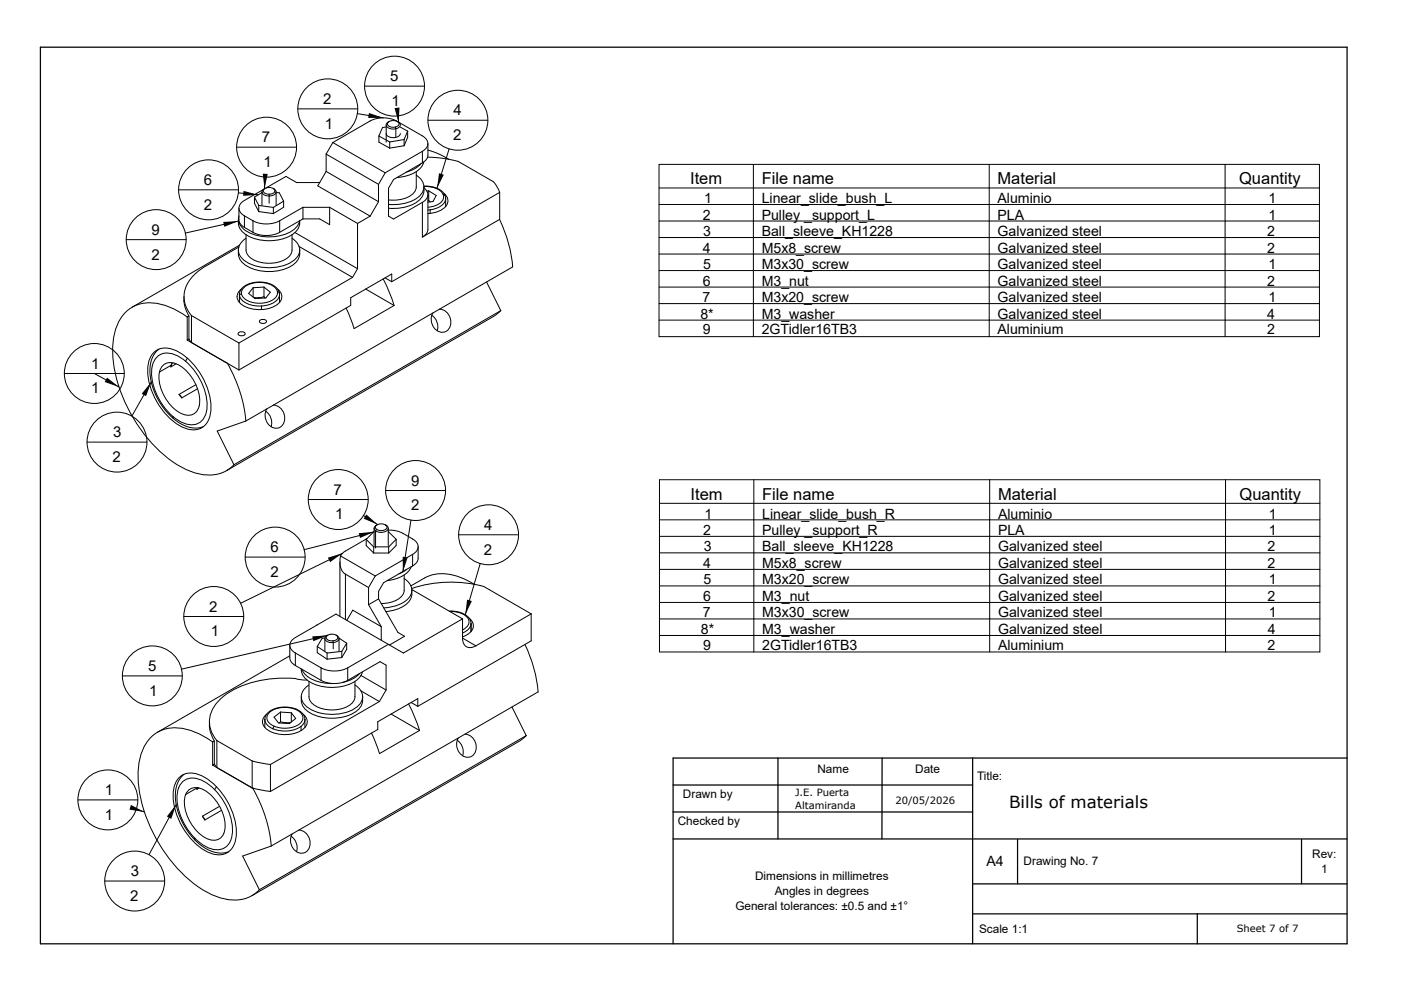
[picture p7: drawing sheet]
<svg xmlns="http://www.w3.org/2000/svg" width="297mm" height="210mm" viewBox="0 0 297 210" stroke-linecap="round" stroke-linejoin="round" font-family="sans-serif">
<g fill="none" stroke="#000" stroke-width=".21">
<path d="M77.3 18.3h12.7M50.2 31.2h12.7M56.2 40l-.6 .4-.1 .3a1.34 1.34 0 0 0 1.6 .9M56.2 37.6l-.1 2.4M57.9 40l.5 .4 .1 .3a1.31 1.31 0 0 1-1.4 .9M63.1 23.1h12.7M67.8 38.7h-4.9l-2.3-1.3-4.2 2.5M69.1 32.7l11.2 6.4M69.1 32.7v3.7M69.1 36.4l11.2 6.4M69.1 36.4l-1.7 3 11.1 6.5M70.6 30.2l7.8-4.5a6.2 6.2 0 0 1 5.7 0l5.5 3.1a1.73 1.73 0 0 1 1.1 1.7 1.73 1.73 0 0 1-1.1 1.6"/>
<path d="M70.6 30.2l11.1 6.5M70.6 30.2l-1.5 2.5M75.8 24.1l5.5 .9M80.3 39.1v3.7M80.3 28.9v1.3l2.3 1.2M80.3 28.9l2.3 1.2M81.7 36.7l-1.4 2.4M81.9 28.3a1.77 1.77 0 0 0 2.7 .6l.3-.6M81.9 26.5v3.7M81.9 26.9l-.8 .2-.8 1.8M82.4 25.8a1.51 1.51 0 0 1 2.2 .5 1.45 1.45 0 0 1-2.4 .1v-.3zM82.5 25.8l-.5 .4-.1 .3a1.51 1.51 0 0 0 2 .8"/>
<path d="M82.6 30.1v1.3M83.8 27l.1 .3M83.9 27.3v1.8M84.3 25.8l.5 .4 .1 .3-.5 .6-.5 .2M84.4 24.6l.1 1.4M84.9 27l1.5 .8M85.7 30.9l-3.1 .5M85.7 29.6l-3.1 .5M85.7 29.6v1.3M86.4 27.8v1.3l-.7 1.8M86.4 27.8l-.7 1.8M88.3 37.2l.4 .3a2.9 2.9 0 0 1 1.2 2.2"/>
<path d="M88.3 36.4v3.3a3.3 3.3 0 0 1-2.9 2.5l-1.8 .3-1.2-.1M89.3 34.7l-1.3 1.1-1.8 .7M89.6 34.6l-6.2 3.5-1 1.8v6l1 .6 6.2-3.6M89.6 32.1v2.5M89.6 32.1l-7.9 4.6M89.8 34.4a5.3 5.3 0 0 1-4.7 3.1l-.9 .2M89.9 39.5a4.5 4.5 0 0 1 4.5 2M89.9 39.6a4.3 4.3 0 0 1 4.1 1.7M89.9 39.9a1.68 1.68 0 0 1 .8 1.6 1.68 1.68 0 0 1-1.1 1.4M89.9 39.7a3.8 3.8 0 0 1-2.9 3.1l-2.2 .5-2.4 .1M89.9 39.7a3.4 3.4 0 0 1-2.3 3.6l-2.1 .7-1.5 .2h-1.6M90.7 33.3a26 26 0 0 1 6.5 1l7.5 4.3 .6 .9 .6 1.3"/>
<path d="M90.7 31.9l2.5 .9 1.9 1M90.7 30.5v2.4a1.93 1.93 0 0 1-1.1 1.7M90.7 25.5h12.7M95.2 31.6l-2.5 8.3M139.7 34.9h140v36.5h-140zM139.7 39.9h140M159.7 34.9v36.5M209.7 34.9v36.5M259.7 34.9v36.5M26.8 50.8h12.7M37.9 40.3h12.7M50.5 40.9l4.2 .4"/>
<path d="M50.5 53a3.5 3.5 0 0 0 2.7 3.9 9.9 9.9 0 0 0 9.1-.8 3.1 3.1 0 0 0 1.2-3.1M50.5 46.5a3.5 3.5 0 0 0 2.7 3.9 9.9 9.9 0 0 0 9.1-.9 2.92 2.92 0 0 0 1.2-2.7M50.5 46.9l-11.2 2.5M50.6 52.4l-6.4 3.7a9 9 0 0 0-5.1 6.1 5.9 5.9 0 0 0 1.5 4.8M50.7 44.2v2.4a1.94 1.94 0 0 0 1.1 1.6M50.7 45.8a3.1 3.1 0 0 0 2.1 3.5 9.9 9.9 0 0 0 9.5-.6 3.1 3.1 0 0 0 1.2-1.8M50.8 52l-22.8 13.2M51.8 45.8l1.8 1M51.8 48.2l1.8 1.1M51.8 45.8v2.4M52.2 50.6a2.67 2.67 0 0 0-1.7 2.3 2.67 2.67 0 0 0 1.4 2.4 9.6 9.6 0 0 0 10.7-.3 2.73 2.73 0 0 0 .9-2M52.2 49.8v3.2a3.3 3.3 0 0 0 2.9 2.6 6.6 6.6 0 0 0 6.4-1.5l.4-1.1v-3.2"/>
<path d="M53.6 49.3a6.2 6.2 0 0 0 5.7 0M53.6 46.8a6.2 6.2 0 0 0 5.7 0M53.6 46.8v2.5M54 41.8l.9 1.8M54 41.8v1.3l.9 1.8M54.9 43.6l3.1 .4M54.9 44.9l3.1 .4M54.9 43.6v1.3M55.5 40.7v2.9M55.5 40.9l-1.5 .9M55.8 40.2l-4 2.3a1.73 1.73 0 0 0-1.1 1.7 1.73 1.73 0 0 0 1.1 1.6M55.9 40.2a1.63 1.63 0 0 1 2.3 .1v.3a1.49 1.49 0 0 1-2.4-.1z"/>
<path d="M57.1 41.2v.4M57.1 41.6v1.5M58 44v1.3M58.5 40.7v2.9M58.5 40.8l.7 .1 .9 1.8M59.3 46.8v2.5M60.1 42.7l-2.1 1.3M60.1 42.7v1.3l-2.1 1.3M61.9 50.6l.5 .3a2.9 2.9 0 0 1 1.1 2.1M62.5 49.3l13.3 7.7M63.4 52.3l11.3 6.6M64.2 46.4l-4.9 2.9"/>
<path d="M64.2 44l-4.9 2.8M64.2 44v2.4M64.2 44h5.7M69.9 44l5.9 3.4M69.9 44v3.7l-2.1-1.3h-3.6M74.7 58.9l-24 13.9M75.8 47.4v9.6M75.8 57l-1.1 1.9M78.5 45.9l-2.7 1.5M80.3 42.8l-1.8 3.1M81.2 59.2l1.3 2.8 1.1 2.8M81.6 59l1.5 .8"/>
<path d="M83.1 59.8v-1.7l-8.7 5.1v1.6l-23.7 13.7M89.6 42.9v7.4M90.7 41.3v7.4a1.94 1.94 0 0 1-1.1 1.6M90.9 42.5l.3 .3M90.9 42.5l-.2 .1M90.9 40.5l1.6 1-.7 1.2-1.1 .2M90.9 40.5v2M90.9 40.5h-.4M91.2 44.5l-.5 .1M91.2 44.5v.8M94 41.3l.4 .2M94 41.3a2.02 2.02 0 0 1-1.8 2.4l-1.5 .3"/>
<path d="M94.1 41a1.94 1.94 0 0 1-.3 3.4l-1.7 .7-1.4 .2M94.4 41.5l.1 .6M94.5 43.8v-1.7a2.82 2.82 0 0 1-2.5 2.3l-.8 .1M103.2 59.8l3 6.1M105.9 46.6a28.7 28.7 0 0 1 2.8 10l-56.6 32.7M105.9 40.8v5.7l-22.8 13.3M105.9 40.8l-16.3 9.5M139.7 43.4h140M139.7 46.9h140M139.7 50.4h140M139.7 53.9h140M139.7 57.4h140"/>
<path d="M13.6 79.2h12.7M20 79.2l5.2 2.9M32.6 74.8a4.1 4.1 0 0 1 5-.3 14.6 14.6 0 0 1 7.1 12.4 4 4 0 0 1-3.5 4.3 9.5 9.5 0 0 1-7.2-4.7 13 13 0 0 1-2.5-9.4l.6-1.7zM33.7 74.1a6.8 6.8 0 0 0-1.6 7.2l.8 2.2 1 2 1.3 1.7 1.5 1.6M34.4 77.7a2.84 2.84 0 0 1 3.8 0 9.2 9.2 0 0 1 4 8.4 2.41 2.41 0 0 1-3.6 1.7 9.1 9.1 0 0 1-4.8-8.9zM36.3 77.5l-.1 .3M36.3 77.5l-2.5 1.4M36.4 77.2l-.1 .3M36.4 77.2l-.2 .6M36.7 77l-.3 .2M37.4 77.2l-1.2 .6M39 63.8a6.5 6.5 0 0 0 1.1 3.2"/>
<path d="M39 62.9v1.1M39.4 76.7a13 13 0 0 1 4.5 9.8 3.4 3.4 0 0 1-1.7 3.2 3.4 3.4 0 0 1-3.7-.1l-1.8-1.2M39.4 76.7a5.2 5.2 0 0 0-5.5-1.4 4.2 4.2 0 0 0-1.8 4.2 13.3 13.3 0 0 0 4.6 8.9M39.7 67.2a12.8 12.8 0 0 0-9.5-2.8 7.7 7.7 0 0 0-6 6.5 25.2 25.2 0 0 0 3.2 16.3 28.6 28.6 0 0 0 11.8 12.3 9.1 9.1 0 0 0 9.6-.2l.8-.7M39.7 72.2l11 6.3M39.7 67.2v5M39.7 76l-.3 .7M40.1 67l-.4 .2M40.1 72l-.4 .2M40.1 67v5M40.6 67v5.7l-.5-.7M40.6 67l10.1 5.8"/>
<path d="M48.2 77.1a30.1 30.1 0 0 1 3.9 12.2M50.6 70.5a.92 .92 0 0 1 1.4 .3 .86 .86 0 0 1-1.5 0zM50.7 72.8v5.7M50.8 62.5v.2M50.8 62.5h.1M50.8 62.5v1.7M50.8 62.7a3.3 3.3 0 0 0 3 2.1l1.6 .1M51.2 61.3a1.98 1.98 0 0 0-.9 2 1.98 1.98 0 0 0 1.3 1.6 7 7 0 0 0 7.6-.7 1.83 1.83 0 0 0-.3-2.8M51.2 62.3l-.4 .4M53.7 61v2M53.8 63.1l1 .1M54.8 63.2v.1"/>
<path d="M55.2 67.9a.92 .92 0 0 1 1.3 .3 .85 .85 0 0 1-1.5 0zM55.4 64.9v.8M56 63l.2 .2M56 63l-1.2 .2M56 60.9l1.3 1.1-.9 1.2-2.3 .1-1.4-1 1-1.3M56 60.9v2.1M56 60.9l-2.3 .1M58.8 61.9a3.7 3.7 0 0 0-3.7-2 4.2 4.2 0 0 0-3.8 1.8l-.1 .6M58.8 61.9l.4 .3M58.8 61.9a2.54 2.54 0 0 1-2.5 2.3 5 5 0 0 1-4.9-1.4l-.2-.5M59.2 62.2l.1 .3M59.2 62.2a3.8 3.8 0 0 0-4-2.4 4.1 4.1 0 0 0-4.4 2.3v.4"/>
<path d="M59.3 62.5a3.1 3.1 0 0 1-3 2.3l-.9 .1M59.3 62.5v1.7M77.5 61.3l6.1 3.5M83.6 64.8l-8.5 4.9-1.7-4.3M91.6 66.9a2.94 2.94 0 0 1 1.1 3.3M93.2 65.6a2.66 2.66 0 0 1 2.2 1.9 2.66 2.66 0 0 1-.8 2.8 2.47 2.47 0 0 1-3.2-2.9l.4-1M106.2 65.9l-1.6 1.3-56.6 32.7M106.2 65.9l-56.6 32.7M139.7 60.9h140M139.7 64.4h140M139.7 67.9h140M18.5 93.8h12.7"/>
<path d="M32.1 81l-4.1 7.3M36.7 88.4v.4M36.7 88.8l1.4 1 1.3 .6a5 5 0 0 0 3.7 .1M38 83.7l.5 .7M41.5 81.6l-3.5 2.1M41.9 82.5l-3.4 1.9M52.1 89.3l-6 2.2 3.5 7.1M56.3 87.3a2.94 2.94 0 0 1 1.2 3.2M58 86a2.66 2.66 0 0 1 2.2 1.8 2.66 2.66 0 0 1-.8 2.8 2.47 2.47 0 0 1-3.2-2.9l.4-.9M52 118.2h12.7M65.4 106h12.7M72.1 119.2v11.6"/>
<path d="M72.2 118a3.6 3.6 0 0 0 1 3.8M72.2 118l7.4 4.2M72.6 117.4l-21.6 10.6M77.1 109.4l3 1.9M77.6 114.4l1.7-1.6-14.8 3.8M77.6 114.4l1.6 1.6M77.6 114.4v1.3l1.6 1.6M77.8 114.3l-4.6 2.6-.6 .5-.4 .6M79.2 116v1.3M79.3 112.1v3.6M79.6 112.6v3.7M79.8 112.3l-.2 .3"/>
<path d="M79.9 111.4a.71 .71 0 0 0-.5 .5 .71 .71 0 0 0 .2 .7M81.7 111.4l.3 .2M81.8 104.1h12.7M81.8 111.4a1.7 1.7 0 0 0-2.2 .3v.3l.2 .3M81.8 111.4l.3 .4a1.16 1.16 0 0 1-1.8 .7l-.5-.2M81.8 111.4l.2 .2M82 111.6l.3 .3a.98 .98 0 0 1-1.1 1h-1.1l-.5-.3M82.3 112.5l1.7 .1a9.5 9.5 0 0 1 3.5 1.7 1.73 1.73 0 0 1 1.2 1.7 1.73 1.73 0 0 1-1.2 1.6M82.3 112.8l1.7 1.6M82.3 112.1v3.6M82.4 116h-3.2M82.4 117.3h-3.2"/>
<path d="M82.4 116v1.3M84 114.4l-1.6 1.6M84 114.4v1.3l-1.6 1.6M87.1 110.3l-1.7 11M87.5 117.6l-7.9 4.6M87.5 117.6v2.5M88.7 116v2.4a1.94 1.94 0 0 1-1.2 1.7M97.2 113.5h12.7M101.8 119.6l-3.2 10.8M139.8 101.8h140v36.5h-140zM139.8 106.8h140M139.8 110.3h140"/>
<path d="M139.8 113.8h140M139.8 117.3h140M159.8 101.8v36.5M209.8 101.8v36.5M259.8 101.8v36.5M39 130.8h12.7M61.4 136.9v2.7a1.93 1.93 0 0 0 1.2 1.6M61.4 139.1l-28 16.2M62.6 138.5l5.5 3.2M62.6 138.5v2.7M67.2 132.6h.1M67.3 137.2l2 1.3"/>
<path d="M67.3 137.2v1.3l2 1.4M68.9 135.5v2.6M68.9 135.4h-.6l-1 1.8M69.3 134.9a1.47 1.47 0 0 1 2.3 .4 1.42 1.42 0 0 1-2.4-.1zM69.3 138.5v1.4M69.4 134.8l-30.9 7.2M69.5 134.8l-.5 .3-.1 .3a1.33 1.33 0 0 0 1.7 .9M70.6 136l.1 .3M70.7 136.3v1.4M71.3 134.8a.76 .76 0 0 1 .5 .9l-.6 .5-.6 .1M71.9 135.4l1.6 1.1M71.9 135.5v2.6"/>
<path d="M72.5 138.2l-3.2 .3M72.5 139.5l-3.2 .4M72.5 138.2v1.3M73.2 121.8l4.9 2.9M73.2 121.8v9.6M73.5 136.5l-1 1.7M73.5 136.5v1.3l-1 1.7M73.5 131.6l1.3-2.1 6 3.5M78.1 128.3l2.7 4.7M78.1 124.7v3.6M79.6 122.2l-1.5 2.5M80.3 127.1l4.1 7.1 1.4 .8-3.2 1.8"/>
<path d="M80.3 127.1l-2.2 1.2M80.8 133v2.8M82.3 136.7l-8.6 5M85.7 122v3.2a3.3 3.3 0 0 1-3 2.6l-1.9 .2M85.7 122.7a2.68 2.68 0 0 1 1.6 2.4 2.68 2.68 0 0 1-1.4 2.4 8.6 8.6 0 0 1-4.5 1.5M86.1 120.9l-1.5 .9M87.2 120.2a5.9 5.9 0 0 1-5.1 3M87.3 124.9a26.5 26.5 0 0 1 15.3-.5l10 5.8M87.3 125.1l10.8 6.2M87.3 125.2a3.5 3.5 0 0 1-2.7 3.9l-2.8 .7M87.5 120.1l-6.2 3.5-1 1.9v1.6M95.8 129.7h-.4"/>
<path d="M95.8 129.7a3.6 3.6 0 0 1 3.6 2 1.83 1.83 0 0 1-1.3 1.9M95.8 129.7h.1M95.8 129.7h-.6M95.8 129.7a4 4 0 0 1 4 2.2l.1 .4M98.1 131.3l-12.6 7.2-14.3-8.2-8.6 5a1.73 1.73 0 0 0-1.2 1.6 1.73 1.73 0 0 0 1.2 1.6M98.1 135.4a1.72 1.72 0 0 0 .8 1.8 1.72 1.72 0 0 0 2-.2M98.1 135.4l2.8 1.6M98.1 131.3v4.1M99.5 131.2a1.96 1.96 0 0 1 .9 1.8 1.96 1.96 0 0 1-1.3 1.6l-1 .5M99.9 132.3a2.3 2.3 0 0 1-1.8 2M99.9 132.3v1.7M100.5 124a10.9 10.9 0 0 0-9.7-1.7l-3.7 2"/>
<path d="M111.3 136.7a28.7 28.7 0 0 1 2.8 10.1l-56.6 32.7M112.6 130.2v5.8l-24 13.9M112.6 130.2l-11.7 6.8M139.8 120.8h140M139.8 124.3h140M139.8 127.8h140M139.8 131.3h140M139.8 134.8h140M25.9 143.4h12.7M44.4 153.9a6.6 6.6 0 0 0 1 3.3M44.4 153.1v1.1M45.1 157.4a12.8 12.8 0 0 0-9.5-2.9 7.7 7.7 0 0 0-6 6.5 25.2 25.2 0 0 0 3.2 16.4 28.6 28.6 0 0 0 11.8 12.3 9.1 9.1 0 0 0 9.6-.2l.8-.7"/>
<path d="M45.1 157.4v4.9M45.4 157.2l-.3 .2M45.4 157.2v4.9M46 157.1v5.7l-.6-.7M46 157.1l7.5 4.4M56.2 152.7a2.43 2.43 0 0 0 1.7 1.9M56.2 152.7v1.6M58.1 154.1l-.2 .5M59.5 153.1l.8 .2h1.3M59.5 153.1l-.3 .3M59.5 151.1l-1.4 1.1 .9 1.2 2.3 .1 1.4-1.1-.9-1.2M59.5 151.1l2.3 .1"/>
<path d="M59.5 151.1v2M61.8 151.2v2M62.6 141.2l5.5 3.1M62.7 150.5a5.5 5.5 0 0 0-5.8 .9 1.75 1.75 0 0 0 1.2 2.7M62.7 150.5a1.75 1.75 0 0 1 1.2 2.7 5.3 5.3 0 0 1-5.8 .9M62.8 150.5a2.54 2.54 0 0 1 1.9 2.1M62.8 150.5h-.1M62.8 150.5a5.8 5.8 0 0 0-6.3 1l-.3 1.2M63.8 154.1a6.5 6.5 0 0 1-5.9 .5M63.8 154.1v.9M63.9 141.9a3.2 3.2 0 0 0 2.1 3 9.9 9.9 0 0 0 9.6-.6l1-1.1 .2-.7M63.9 147.8a3.5 3.5 0 0 0 2.6 3.9 9.9 9.9 0 0 0 9.1-.9 3.1 3.1 0 0 0 1.3-3"/>
<path d="M64 142a6.2 6.2 0 0 0 5.7 3h1M64.3 151.5a1.98 1.98 0 0 1 .8 2 1.98 1.98 0 0 1-1.4 1.6 7 7 0 0 1-7.5-.7 1.84 1.84 0 0 1 .3-2.9M64.7 152.6l-.4 1-.5 .5M64.7 152.6v1.7M65.1 144.3h-.5a23.6 23.6 0 0 0-16.3 2.8 7.1 7.1 0 0 0-3.7 7.4l.8 1.8 .6 .8M65.5 145.3a2.67 2.67 0 0 0-1.6 2.3 2.67 2.67 0 0 0 1.3 2.5 9.6 9.6 0 0 0 10.7-.3 2.73 2.73 0 0 0 1-2M65.5 144.6v3.2a3.3 3.3 0 0 0 3 2.6 6.6 6.6 0 0 0 6.4-1.5l.4-1.1v-3.2M68.1 144.3a6.2 6.2 0 0 0 5.6 0M68.1 141.7a6.2 6.2 0 0 0 5.6 0M68.1 141.7v2.6M73.7 144.3l6.9-3.9 1.3 .7v5.3M73.7 141.7v2.6"/>
<path d="M75.3 145.3l.4 .4a2.9 2.9 0 0 1 1.2 2.1M76.3 142.9l-1.3 1-2.4 .9M76.5 146.6l3.9 2.2M76.5 143.3l5.4 3.1M80.4 148.8l-23.1 13.4M81.9 146.4l-1.5 2.4M82.9 151.5l6 3.5M86.6 149.4l1.3 2.7 1 2.9M87.2 149l1.4 .9M88.6 149.9v-1.7l-8.5 4.9v1.7l-22.8 13.1M88.9 155l-8.4 4.9-1.7-4.4M96.9 157.1a2.94 2.94 0 0 1 1.2 3.2"/>
<path d="M98.6 155.8a2.66 2.66 0 0 1 2.2 1.8 2.66 2.66 0 0 1-.8 2.9 2.47 2.47 0 0 1-3.2-3l.4-.9M108.5 150l3.1 6.1M111.6 156.1l-1.6 1.2-56.6 32.7M111.6 156.1l-56.6 32.7M16.5 169.7h12.7M28.9 171.7l1.7 .6M37.4 170.7l-5.8 10.6M38 164.9a4.1 4.1 0 0 1 4.9-.2 14.6 14.6 0 0 1 7.2 12.4 4 4 0 0 1-3.5 4.3 9.5 9.5 0 0 1-7.2-4.8 13 13 0 0 1-2.6-9.3l.7-1.7zM39 164.3a6.9 6.9 0 0 0-1.5 7.2l.6 1.8 .9 1.8 1.1 1.7 1.2 1.4M39.7 168a2.7 2.7 0 0 1 3.7-.3 9.3 9.3 0 0 1 4.3 8.4 2.4 2.4 0 0 1-3.6 1.9 9.1 9.1 0 0 1-4.9-8.8zM41.3 178.2l1.7 1.4 1.8 1a5 5 0 0 0 3.7 .1M41.3 177.8v.4"/>
<path d="M41.8 167.1l-.1 .3M41.8 167.1l-2.4 1.5M41.8 167.1h.1M41.9 167.1l-.2 .3M42.2 167.2l-.5 .2M42.9 173.2l.5 .8M45.1 162.3l8.5 5M45.4 162.1l-.3 .2M45.5 167.5a12.2 12.2 0 0 1 3.7 10 3.3 3.3 0 0 1-5.1 2.3l-1.9-1.1-.9-.9M45.5 167.5a6.4 6.4 0 0 0-5.6-2.3 3.5 3.5 0 0 0-2.4 3.6 12.7 12.7 0 0 0 3.8 9M45.9 166.9l-.4 .6M46.6 171.1l-3.7 2.1"/>
<path d="M47 171.9l-3.6 2.1M53.5 161.5v5.7l3.8 .7M53.5 161.5l3.8 .7M53.6 167.3a30.1 30.1 0 0 1 3.9 12.2M53.7 167.2l-.1 .1M57.3 162.2v5.7M57.5 179.5l-6.1 2.1 3.6 7.2M61.7 177.4a2.94 2.94 0 0 1 1.2 3.3M63.3 176.1a2.66 2.66 0 0 1 2.3 1.9 2.66 2.66 0 0 1-.8 2.8 2.47 2.47 0 0 1-3.2-2.9l.4-1M22.2 186.9h12.7"/>
<circle cx="83.6" cy="18.3" r="6.4"/>
<circle cx="56.5" cy="31.2" r="6.4"/>
<circle cx="69.5" cy="23.1" r="6.4"/>
<circle cx="97.1" cy="25.5" r="6.4"/>
<circle cx="33.1" cy="50.8" r="6.4"/>
<circle cx="44.2" cy="40.3" r="6.4"/>
<circle cx="20" cy="79.2" r="6.4"/>
<circle cx="24.8" cy="93.8" r="6.4"/>
<circle cx="58.3" cy="118.2" r="6.4"/>
<circle cx="71.7" cy="106" r="6.4"/>
<circle cx="88.1" cy="104.1" r="6.4"/>
<circle cx="103.6" cy="113.5" r="6.4"/>
<circle cx="45.3" cy="130.8" r="6.4"/>
<circle cx="32.3" cy="143.4" r="6.4"/>
<circle cx="22.9" cy="169.7" r="6.4"/>
<circle cx="28.6" cy="186.9" r="6.4"/>
</g>
<g fill="#000">
<path d="M55.7 36.8l1.1 .1-.7 3.1zM78.2 24l3.1 1h-3.2zM83.6 22.9l1.1-.1-.2 3.2zM93.1 36.8l1 .3-1.4 2.8zM47.3 47.1l3.2-.2-2.9 1.2zM51.6 40.5l3.1 .8-3.2 .2zM22.7 80.1l2.5 2-3-1.1zM32.1 81l-1.1 3.1-1-.6zM69.5 118.3l3.1-.9-2.6 1.9zM76.1 113.1l3.2-.3-3 1.3zM77.7 109.1l2.4 2.2-3-1.3zM85.4 118.1l1 .2-1 3z"/>
<path d="M66.2 135l3.2-.2-3 1.2zM99 127.2l1 .3-1.4 2.9zM27.8 170.8l2.8 1.5-3.2-.5zM37.4 170.7l-1.1 3-.9-.5z"/>
</g>
<g fill="none" stroke="#000" stroke-width=".26">
<path d="M8.6 10h277v190.2h-277zM142.7 166.6h63.5M142.7 172.3h63.5M142.7 178h142.9M164.9 160.8v17.2M187 160.8v17.2M206.2 160.8v39.4M215.7 178.1v9.4M276 178.1v9.4M285.6 160.8h-142.9v39.4M206.2 187.5h79.4M206.2 193.9h79.4"/>
<path d="M253.8 193.9v6.3"/>
</g>
<g font-size="3.5">
<text x="146.3" y="39.1">Item</text>
<text x="161.5" y="39.1">File name</text>
<text x="211.5" y="39.1">Material</text>
<text x="262.7" y="39.1">Quantity</text>
<text x="146.4" y="106">Item</text>
<text x="161.6" y="106">File name</text>
<text x="211.6" y="106">Material</text>
<text x="262.8" y="106">Quantity</text>
<text x="214" y="171.4">Bills of materials</text>
</g>
<g font-size="3.2">
<text x="82.7" y="17.2">5</text>
<text x="68.5" y="22">2</text>
<text x="83" y="22.5">1</text>
<text x="68.8" y="27.3">1</text>
<text x="96.1" y="29.7">2</text>
<text x="96.1" y="24.5">4</text>
<text x="55.5" y="30.2">7</text>
<text x="55.9" y="35.5">1</text>
<text x="43.2" y="39.2">6</text>
<text x="43.2" y="44.5">2</text>
<text x="32.1" y="49.8">9</text>
<text x="32.1" y="55.1">2</text>
<text x="19.3" y="78.2">1</text>
<text x="19.3" y="83.5">1</text>
<text x="24" y="92.8">3</text>
<text x="23.8" y="98">2</text>
<text x="70.7" y="104.9">7</text>
<text x="87.1" y="103">9</text>
<text x="71.1" y="110.2">1</text>
<text x="87.1" y="108.3">2</text>
<text x="102.7" y="112.4">4</text>
<text x="57.4" y="117.1">6</text>
<text x="102.6" y="117.7">2</text>
<text x="57.4" y="122.4">2</text>
<text x="44.3" y="129.7">2</text>
<text x="44.7" y="135">1</text>
<text x="31.4" y="142.4">5</text>
<text x="31.6" y="147.6">1</text>
<text x="22.2" y="168.7">1</text>
<text x="22.2" y="173.9">1</text>
<text x="27.7" y="185.9">3</text>
<text x="27.6" y="191.2">2</text>
</g>
<g font-size="3">
<text x="149" y="46.6">2</text>
<text x="149.3" y="43.2">1</text>
<text x="161.5" y="43.2">Linear_slide_bush_L</text>
<text x="161.5" y="46.6">Pulley _support_L</text>
<text x="211.5" y="43.2">Aluminio</text>
<text x="211.5" y="46.6">PLA</text>
<text x="269" y="43.2">1</text>
<text x="269" y="46.6">1</text>
<text x="149" y="53.6">4</text>
<text x="149.1" y="50.1">3</text>
<text x="161.5" y="50.1">Ball_sleeve_KH1228</text>
<text x="161.5" y="53.6">M5x8_screw</text>
<text x="211.5" y="50.1">Galvanized steel</text>
<text x="211.5" y="53.6">Galvanized steel</text>
<text x="268.6" y="50.1">2</text>
<text x="268.6" y="53.6">2</text>
<text x="149.1" y="57.1">5</text>
<text x="161.5" y="57.1">M3x30_screw</text>
<text x="211.5" y="57.1">Galvanized steel</text>
<text x="269" y="57.1">1</text>
<text x="148.9" y="64.1">7</text>
<text x="149" y="60.6">6</text>
<text x="161.5" y="60.6">M3_nut</text>
<text x="161.5" y="64.1">M3x20_screw</text>
<text x="211.5" y="60.6">Galvanized steel</text>
<text x="211.5" y="64.1">Galvanized steel</text>
<text x="268.6" y="60.6">2</text>
<text x="269" y="64.1">1</text>
<text x="148.5" y="67.6">8*</text>
<text x="149" y="70.9">9</text>
<text x="161.5" y="67.6">M3_washer</text>
<text x="161.5" y="70.9">2GTidler16TB3</text>
<text x="211.5" y="67.6">Galvanized steel</text>
<text x="211.5" y="70.9">Aluminium</text>
<text x="268.6" y="70.9">2</text>
<text x="268.7" y="67.6">4</text>
<text x="149.1" y="113.5">2</text>
<text x="149.4" y="110.1">1</text>
<text x="161.6" y="110.1">Linear_slide_bush_R</text>
<text x="161.6" y="113.5">Pulley _support_R</text>
<text x="211.6" y="110.1">Aluminio</text>
<text x="211.6" y="113.5">PLA</text>
<text x="269.1" y="110.1">1</text>
<text x="269.1" y="113.5">1</text>
<text x="149.2" y="117">3</text>
<text x="161.6" y="117">Ball_sleeve_KH1228</text>
<text x="211.6" y="117">Galvanized steel</text>
<text x="268.7" y="117">2</text>
<text x="149.1" y="120.5">4</text>
<text x="149.1" y="124">5</text>
<text x="161.6" y="120.5">M5x8_screw</text>
<text x="161.6" y="124">M3x20_screw</text>
<text x="211.6" y="120.5">Galvanized steel</text>
<text x="211.6" y="124">Galvanized steel</text>
<text x="268.7" y="120.5">2</text>
<text x="269.1" y="124">1</text>
<text x="149" y="131">7</text>
<text x="149.1" y="127.5">6</text>
<text x="161.6" y="127.5">M3_nut</text>
<text x="161.6" y="131">M3x30_screw</text>
<text x="211.6" y="127.5">Galvanized steel</text>
<text x="211.6" y="131">Galvanized steel</text>
<text x="268.7" y="127.5">2</text>
<text x="269.1" y="131">1</text>
<text x="148.6" y="134.5">8*</text>
<text x="149.1" y="137.8">9</text>
<text x="161.6" y="134.5">M3_washer</text>
<text x="161.6" y="137.8">2GTidler16TB3</text>
<text x="211.6" y="134.5">Galvanized steel</text>
<text x="211.6" y="137.8">Aluminium</text>
<text x="268.7" y="137.8">2</text>
<text x="268.8" y="134.5">4</text>
<text x="209.1" y="183.8">A4</text>
</g>
<g font-size="2.5">
<text x="173.3" y="164">Name</text>
<text x="194" y="163.9">Date</text>
<text x="207.2" y="165.5">Title:</text>
<text x="144.8" y="169.4">Drawn by</text>
<text x="143.7" y="175.1">Checked by</text>
<text x="217" y="183.5">Drawing No. 7</text>
<text x="278.2" y="182">Rev:</text>
<text x="280.1" y="185.1">1</text>
<text x="160.1" y="186.8">Dimensions in millimetres</text>
<text x="164.2" y="189.9">Angles in degrees</text>
<text x="155.9" y="193">General tolerances: ±0.5 and ±1°</text>
<text x="207.6" y="198">Scale 1:1</text>
</g>
<g font-size="2.1">
<text x="168.6" y="168.9">J.E. Puerta</text>
<text x="168.6" y="171.5">Altamiranda</text>
<text x="189.8" y="170.5">20/05/2026</text>
<text x="262.2" y="197.7">Sheet 7 of 7</text>
</g>
</svg>
